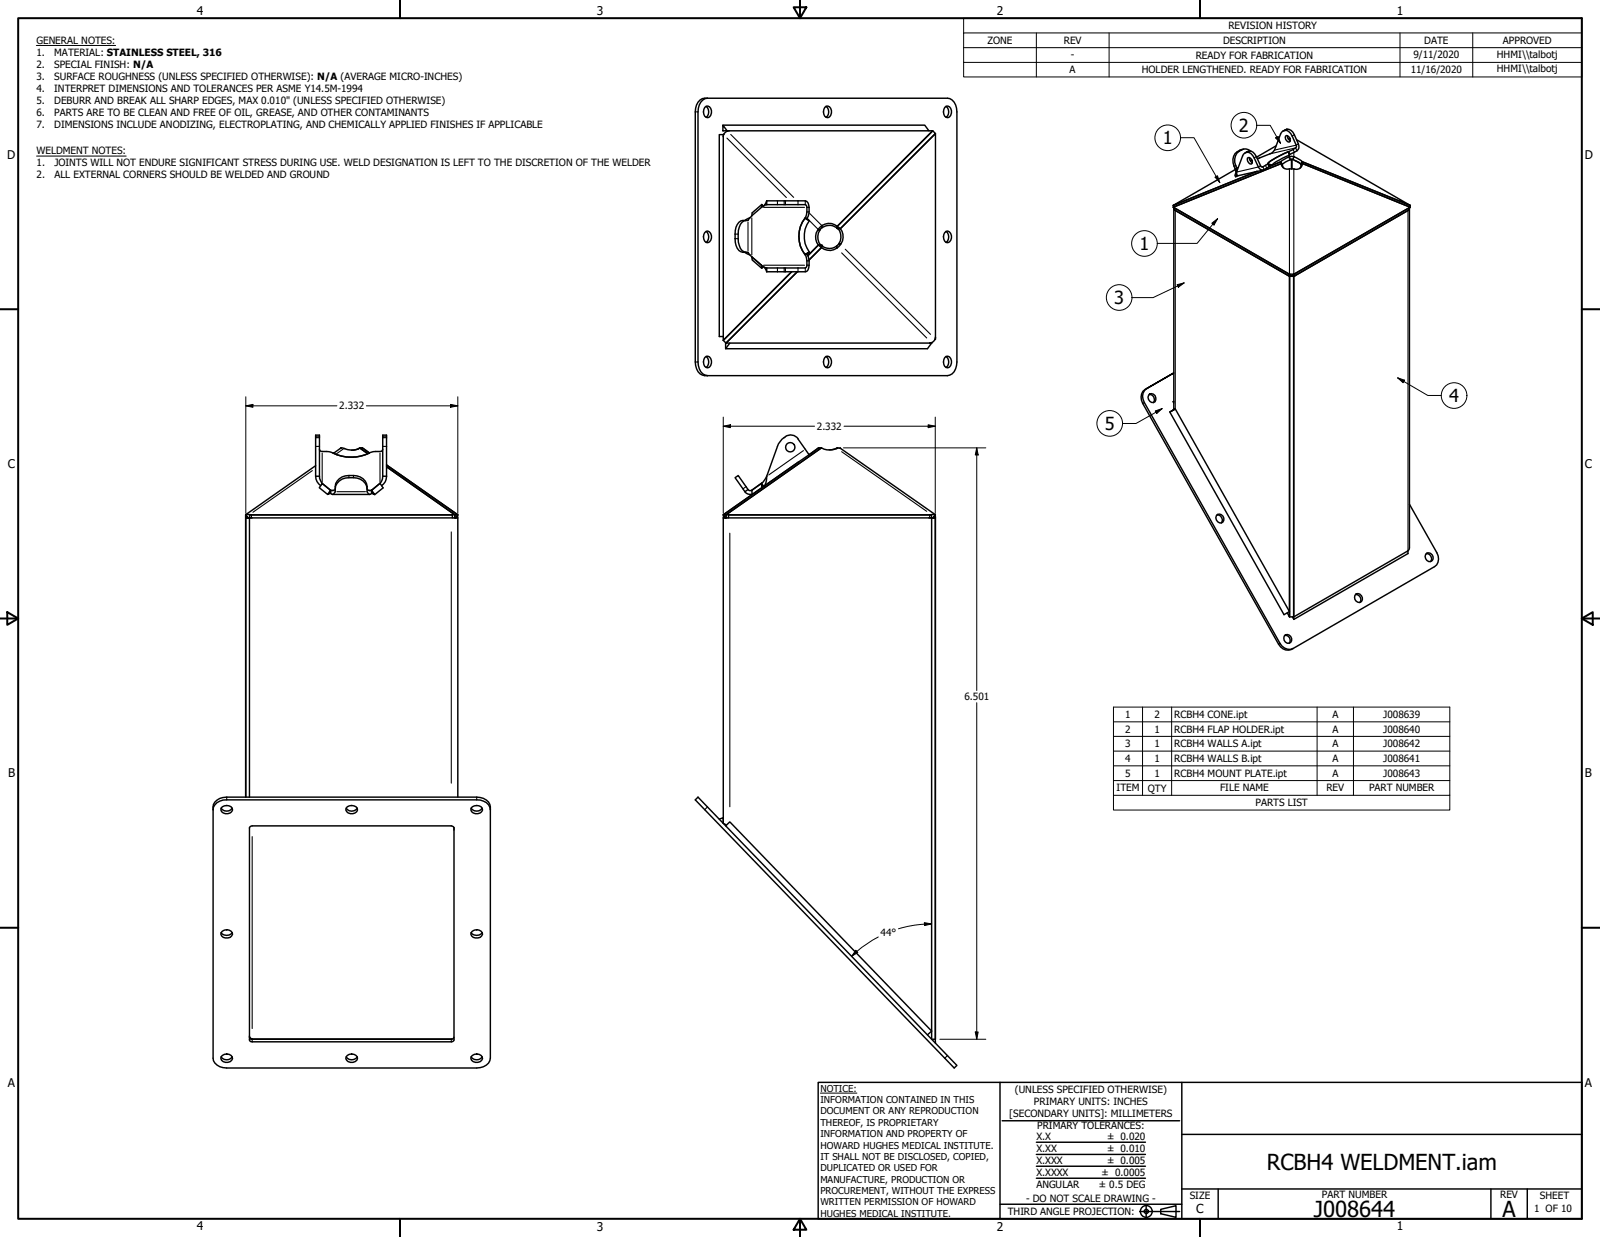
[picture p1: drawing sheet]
<svg xmlns="http://www.w3.org/2000/svg" width="559mm" height="432mm" viewBox="0 0 559 432" stroke-linecap="round" stroke-linejoin="round" font-family="sans-serif">
<!-- layer: Visible (ANSI) -->
<g fill="none" stroke="#000" stroke-width=".51">
<path d="M244.5 34.9l.8-.5 .8-.1h84.8a4.2 4.2 0 0 1 3.3 4.8v87.3a4.2 4.2 0 0 1-3.3 4.7h-84.8a4.2 4.2 0 0 1-3.3-4.7v-87.3a5.3 5.3 0 0 1 1.7-4.2zM246.1 37.5l.5-.4a1.97 1.97 0 0 1 1.8 1.1 1.97 1.97 0 0 1-.2 2.1l-1 .8a2.22 2.22 0 0 1-1.1-3.6zM246.6 37.1a2.49 2.49 0 0 1 0 3.9M247.1 34.3a4.2 4.2 0 0 0-3.3 4.8v87.3a4.2 4.2 0 0 0 3.3 4.7M288 37.5l.5-.4a1.97 1.97 0 0 1 1.8 1.1 1.97 1.97 0 0 1-.2 2.1l-1 .8a2.22 2.22 0 0 1-1.1-3.6zM288.5 37.1a2.38 2.38 0 0 1 0 3.9M329.9 37.5l.6-.4a1.97 1.97 0 0 1 1.7 1.1 1.97 1.97 0 0 1-.2 2.1l-1 .8a2.22 2.22 0 0 1-1.1-3.6zM330.4 37.1a2.38 2.38 0 0 1 0 3.9M252.5 43.7l1.4 2h-1.4zM252.5 43.7h70.5l1.4 2M252.6 47h-1.4v70.5h1.4M252.6 47.7v71.1"/>
<path d="M252.8 46.9l-.2 .8M253.9 45.7l-.1 .1M253.9 45.7v.1M254.6 45.7l-1 .3a1.92 1.92 0 0 0-1 1.7M254.6 45.7h71.2l-33.4 33.3M254.6 45.7l-.7 .1M431.4 58.9l.3 1.2M431.4 59.2l-21.6 12.5M432 58.7l-.1 1.2-.1-.1-.5 1.4 .2 .5M432 58.7l-.6 .2M434.3 52.1a4 4 0 0 0-3.3 5.9l.4 .9M434.8 53.4a2.16 2.16 0 0 1 3.5 .4l2.1 4.4h.7l.9-.5a28.8 28.8 0 0 1 9.6-5.5l.9-.6 .3-.5a12.1 12.1 0 0 0-2.6-5.1 1.84 1.84 0 0 0-3 .8l-2.1 5.6-.6 .7-4.6 2-.9 .1"/>
<path d="M435.7 55.2l.3-.2a1.39 1.39 0 0 1 1.2 .8 1.39 1.39 0 0 1-.2 1.5 1.66 1.66 0 0 1-1.3-2.1zM436.4 55a1.82 1.82 0 0 0 1 1.8M436.8 52.8a3.7 3.7 0 0 0-4.1 0 3.7 3.7 0 0 0-1.5 3.9l.8 2M439 59.8l-29.2 11.9M442.8 57.1l1.4 .6-1 .4zM443.2 58.1l-.2 .3a2.43 2.43 0 0 1-3.1 .5 16.3 16.3 0 0 0-3-5.3 1.82 1.82 0 0 0-2.9 .9l-2.1 5.6 .3 1.2 9-1.9M445.6 50.9l-6.8 4M447.4 56.5l.1-.2a5.2 5.2 0 0 1 4.5-1.6l2.8 1.8M447.4 56.5l.5 1M447.4 56.5l-4.2 1.7M447.4 56.5l.1 .6M447.5 57.1a2.2 2.2 0 0 0 2.8 1.9h1.6a2.2 2.2 0 0 0 3-1.9"/>
<path d="M447.5 57.1l.4 .4M447.5 57.1l-37.7 15.2v-.6M447.9 57.5l.3 1.1M447.9 57.5l-.4-.4-37.7 15.2 .3 .5M448.1 45.8l.7-.5a2.29 2.29 0 0 1 3.3 1.8l1.4 3.1a2 2 0 0 1-1.4 2.9l-1.7 .8M448.9 47.6l.4-.3a1.45 1.45 0 0 1 1 2.3 1.64 1.64 0 0 1-1.4-2zM449.6 47.4a1.99 1.99 0 0 0 1.1 1.7M449.9 48.5h.1M450 53l.3 1.2zM450.3 54.2l-4.5 2.2-1.6 1.3M450.5 48.2l-.5 .3M451.1 55.6v3.3"/>
<path d="M452.1 55.9l2.2 1.4M452.8 48.8l39.7 22.9-37.7-15.2M454.3 57.3a5.7 5.7 0 0 0-3.5-1.6l-3 1.7M454.3 57.3v.1M454.3 57.4l.2 .2M454.3 57.3l.2 .2M454.5 57.6l-.4 1.1M454.5 57.6l.4-.5 37.6 15.2-.4 .5M454.8 56.5l-.5 .8M454.8 56.5l37.7 15.2v.6l-37.6-15.2M454.8 56.5l.1 .6M454.9 57.1l-.4 .5"/>
<path d="M260.5 77a4.1 4.1 0 0 0-2.7 4.7 6.3 6.3 0 0 0 2 6.2l.7 .2M262 75.9l-1.8 1.1M262.6 75.3l-1.4 1.7h-1.7a4.1 4.1 0 0 0-2.8 4.7 7.8 7.8 0 0 0 1.4 5.7l1.4 .7h1.7l1.4 1.6 3.3 2.9M265.9 72.4l-3.3 2.9M266.1 71.4l-3.4 2.9-.1 1M267.8 71.4l13.7 .2a5.8 5.8 0 0 1-1.3 5.9 10.9 10.9 0 0 0 1.3 12l.2 .7a2.97 2.97 0 0 1-.5 3.3h-13.4M267.8 70.1h13.4a2.05 2.05 0 0 1 1.4 2.3 5.9 5.9 0 0 1-.7 3.8M267.8 70.1l-.6 1.2-.8 .8-.3-.7-.2 1M267.8 71.4l-1.9 1M267.8 70.1v1.3M281.1 76.2h.8l.7 .9zM282.6 77.1a9.3 9.3 0 0 0 0 10.8"/>
<path d="M292.4 79a4.7 4.7 0 0 0-6.1 .4 4.7 4.7 0 0 0-.5 6.1M292.4 79.7a4.1 4.1 0 0 0-5.7 .1 4.1 4.1 0 0 0-.1 5.7M292.4 79l33.4-33.3 .9 .9-33.2 33.2h-.8M292.4 79.7l.3 .1h-.3M292.4 79v.8M292.4 79l1.1 .8M292.7 79.8a4.1 4.1 0 0 1-.1 5.7 4.1 4.1 0 0 1-5.7 .2M292.7 79.8h.8M293.5 79.8a4.7 4.7 0 0 1-.4 6.2 4.7 4.7 0 0 1-6.2 .4M293.5 79.8l33.2-33.2v71.1M410 72.6l.5 .9 39.8 23 .6-.4-.5 .4h1.4l-.5-.4 .6 .4 39.8-23 .6-.9M410 72.7v70.3"/>
<path d="M410.1 72.8l-.3-.5 40.5 23.4M410.1 72.8h.2M431.9 60.8l-.4 .9 .8-.4M491.9 72.8l.6-.5-40.6 23.4M492.3 72.7l-.2 119.1-.4 .5-39.9 23M246.1 81.2l.5-.4a1.68 1.68 0 0 1 1.9 2.3 1.5 1.5 0 0 1-1.9 1.5 2.51 2.51 0 0 1-.5-3.4zM246.6 80.8a2.49 2.49 0 0 1 0 3.8M260.2 88.1l1.8 .9M265.9 92.6l1.9 .9M265.9 92.6l.2 1.1 .3-.7 .8 .7 .6 1.2M265.9 92.6l-3.3-2.9 .1 1 3.4 3M267.8 93.5v1.4"/>
<path d="M276.5 94.9l-23.9 23.9M281.1 88.8l1.5-.9-.7 .9zM281.9 88.8a5.9 5.9 0 0 1-.2 5.9l-13.9 .2M285.8 85.5h.8M285.8 85.5l-3.7 3.8M285.8 85.5l1.1 .9M286.9 85.7l-.3-.2 .3 .2M286.9 85.7v.7M286.9 86.4l-4.3 4.3M329.9 81.2l.6-.4a1.68 1.68 0 0 1 1.8 2.3 1.5 1.5 0 0 1-1.8 1.5 2.51 2.51 0 0 1-.6-3.4zM330.4 80.8a2.38 2.38 0 0 1 0 3.8M450.3 95.7l.5 .4"/>
<path d="M450.3 95.7h1.6M450.3 96.5v118.8l-.7-1.4M450.4 95.7v.7l.3-.3M450.4 95.7l-40.1-23.1v.7l.2 .2 39.9 22.9M450.4 95.7l.3 .4M450.4 96.5v118.8M450.7 96.1h.7M451.4 96.1h.1M451.8 95.7l40.1-23.1-.2 .9-39.5 22.8-.4 .1-.3-.3M451.8 95.7v119.6M451.8 95.7l-.3 .4M451.9 95.7l-.5 .4"/>
<path d="M252.6 118.8l1 1M253.6 119.8l24.8-24.9-24.8 24.9h71.1M253.6 119.8l-.2 1.9h70.5l1.5-1.9M254.9 119.8l-1.5 1.9M325.5 119.6l-.8 .2M326.7 117.7l-.1 .7-.5 .7-1.4 .7M326.7 117.7l-.2 .8M246.1 124.8l.5-.4a1.97 1.97 0 0 1 1.8 1.1 1.97 1.97 0 0 1-.2 2.1l-1 .8a2.22 2.22 0 0 1-1.1-3.6zM246.6 124.5a2.49 2.49 0 0 1 0 3.8M288 124.8l.5-.4a1.97 1.97 0 0 1 1.8 1.1 1.97 1.97 0 0 1-.2 2.1l-1 .8a2.22 2.22 0 0 1-1.1-3.6zM288.5 124.5a2.38 2.38 0 0 1 0 3.8M329.9 124.8l.6-.4a1.97 1.97 0 0 1 1.7 1.1 1.97 1.97 0 0 1-.2 2.1l-1 .8a2.22 2.22 0 0 1-1.1-3.6z"/>
<path d="M330.4 124.5a2.38 2.38 0 0 1 0 3.8M399.2 136.6l10.8-6.4-9.5 5.4a3.4 3.4 0 0 0-.8 4.9l47.3 84.1a3.6 3.6 0 0 0 4.6 1.8 3.5 3.5 0 0 1-5.1-1.5l-47.4-84.1a4 4 0 0 1 .1-4.2zM401.3 137.7a1.75 1.75 0 0 1 1.7 .9 1.75 1.75 0 0 1-.2 1.9M401.5 137.5a1.64 1.64 0 0 1 2.1 .9 1.64 1.64 0 0 1-.8 2.1 1.75 1.75 0 0 1-1.7-1 1.75 1.75 0 0 1 .4-2zM111.6 156.8l.5 .7 .4 .1a7.7 7.7 0 0 1 5.2 1.2 14.7 14.7 0 0 0 11.9-.9l3.6-.4 .5-.7M118.9 156.5l-2.4 1.7M119.1 156.4l-.2 .1M119.1 156.3v.1M119.1 156.3h.1M125.7 156.4a6.9 6.9 0 0 1-6.2-.1l-.6 .2M125.7 156.4l2.8 2M125.7 156.4l.9-.1 2.4 1.8"/>
<path d="M126.4 156.3l-3.6 .9M271.5 155.8l-3.7 10.4M273.9 152.7l-1.4 1.4-1 1.7M274.3 152.4a3.2 3.2 0 0 1 4.5 .8M274.3 152.5l-.4 .3M278.7 153.2l3.9 5.6M282.5 158.6l.1 .1M282.6 158.8l-3.8 2.6M285.9 156.4h.7M286.9 156.3a7 7 0 0 0 6.1 0l.6 .2M286.9 156.3l-33.3 23.4v1.1v-1.1l71.7-.1M286.9 156.3l-1.1 .1-3.2 2.4"/>
<path d="M286.9 156.3l-33.3 23.4h-1M292.4 156.3l-1.8 .7h-1M292.4 156.3v.2M292.4 156.3l.3 .1M293.4 156.4l.2 .1M293.6 156.5l33 23.1M408.6 143.8l1.9-1.1zM410 140.2h-.3l.3 .5M410 140.1l-.3 .1M410.5 142.7l39.8 70.8-1.9 1.1-39.8-70.8M85.8 179.8l.8 1M85.8 179.8h.1"/>
<path d="M85.8 179.8v1M85.9 179.8v1M85.9 179.8l.7 1M87.2 179.6l71.7 .1v1.1v-1.1l-23.9-16.8 23.9 16.8h1M87.2 179.8h70.8v1M87.2 179.6v1.2M110.2 162.6l-24.3 17h1.3M110.2 166.2a4.1 4.1 0 0 0 1.8 3.3M110.2 166.2h1.4M110.2 166.2v-14.3h1.4v14.3M111.6 166.2v.8l.9 1.7M112.5 168.7l2.9 2.4"/>
<path d="M112.5 168.7v.1M115.4 172.2l.9 .4 .8-1a4.5 4.5 0 0 1 4.8-5.6 5.4 5.4 0 0 1 6.1 2.8l.2 2.8 .8 1 .8-.4M115.4 171.1v1.1M115.4 171.1v1.1l-1 .4zM115.4 171.1l-2.9-2.3-1 1.4 2.9 2.4M116.1 172.6h13.1M117.1 170.6a4.4 4.4 0 0 1 4.8-3.8 5.4 5.4 0 0 1 6.1 2.8l.2 1M117.1 170.9l-.8 .4-.9-.2M128.2 170.9l.8 .4 .8-.2M129.8 171.1v1.1M129.8 171.1l1.1 1.6-1.1-.5zM132.7 168.7l-2.9 2.4"/>
<path d="M132.7 168.7l1.1 1.6-2.9 2.4M133.7 166.2h1.3M133.7 166.2a3.5 3.5 0 0 1-1 2.5M133.7 166.2v-14.3h1.3v14.3M135 162.3l24.9 17.4-.9 1M135 166.2a3.8 3.8 0 0 1-1.7 3.3M159.8 179.8v1h-1.2M252.6 179.7l.8 1.1M252.7 179.8v1h1.2M260.2 171.6a2.35 2.35 0 0 0 2.5 .9M261.2 170.9l-3.4-4.9-1.1 .8 3.5 4.8M261.2 170.9l-1 .7"/>
<path d="M265.9 168.7l-3.3 2.4a.99 .99 0 0 1-1.4-.2M265.9 168.7l.8 1.2M265.9 168.7l-3.3 2.4 .1 1.6M266.7 169.9l-.8-1.2 .2 1.6M267.8 166.2l-1.3 2.1-.6 .4M267.8 166.2a4.9 4.9 0 0 1-1.1 3.7M278.8 161.4l-26.2 18.3 .8 1.1M278.8 161.4l-26.2 18.3M325.3 179.6h1.3M325.3 179.6v.2M326.5 179.8l-.7 .9M326.5 179.8l.1 1"/>
<path d="M326.5 179.8h.1M326.6 179.6l-.8 1.1M326.6 179.6v.2M326.6 179.8v1M425 179.8a1.75 1.75 0 0 1 1.7 .9 1.75 1.75 0 0 1-.2 1.9M425.3 179.6a1.63 1.63 0 0 1 2 .9 1.63 1.63 0 0 1-.8 2.1 1.72 1.72 0 0 1-1.7-1.1 1.72 1.72 0 0 1 .5-1.9zM492.3 176l9.5 17a3.6 3.6 0 0 1-.8 4.8l-49.4 28.6M85.8 180.8h2.3M85.9 180.8l-.1 97.5 .1-97.5h1.2M86.6 180.7h.6M86.9 180.7l-.2 .1M253.4 180.7v.1"/>
<path d="M254.4 180.8v-1h70.9v1M324.4 180.8h2.3v182l-.1-182h-1.2M325.3 180.7h.5M325.6 180.7l.2 .1M491.7 192.3v.9l-39.8 23M498.1 193.3a1.72 1.72 0 0 1 1.6 .9 1.72 1.72 0 0 1-.1 1.8M498.3 193.1a1.6 1.6 0 0 1 2.1 .9 1.6 1.6 0 0 1-.8 2 1.67 1.67 0 0 1-1.7-1 1.67 1.67 0 0 1 .4-1.9zM450.3 215.3h1.5M451.4 215.3l.5 .9-.1-.9M473.5 207.5a1.75 1.75 0 0 1 1.6 1 1.75 1.75 0 0 1-.2 1.8M473.6 207.3a1.63 1.63 0 0 1 2 .9 1.63 1.63 0 0 1-.7 2.1 1.72 1.72 0 0 1-1.7-1 1.72 1.72 0 0 1 .4-2zM448.5 222.1a1.54 1.54 0 0 1 2.3 .2 1.54 1.54 0 0 1-.5 2.2 1.73 1.73 0 0 1-1.8-2.4z"/>
<path d="M448.8 221.8a1.67 1.67 0 0 1 1.6 .9 1.67 1.67 0 0 1-.2 1.8M75.1 280a5.1 5.1 0 0 1 4.1-1.7h87.3a4.3 4.3 0 0 1 4.8 3.4v87.7a4.3 4.3 0 0 1-4.8 3.4h-87.3a4.3 4.3 0 0 1-4.8-3.4v-87.7l.1-.9zM87.1 278.3v-97.5h72.8v97.5M242.8 279.2l1-.9 90.4 93.6-1 .9zM74.4 282.6a4.2 4.2 0 0 1 4.8-3.4h87.3a4.2 4.2 0 0 1 4.8 3.4M77.2 282.1a2.35 2.35 0 0 0 3.9 0M77.7 281.6a2.2 2.2 0 0 1 3.5 1.2 2.24 2.24 0 0 1-2 1.3 2.24 2.24 0 0 1-2-1.3v-.7zM120.9 282.1a2.35 2.35 0 0 0 3.9 0M121.3 281.6a2.63 2.63 0 0 1 3.5 .5 2.02 2.02 0 0 1-1.4 2 2.02 2.02 0 0 1-2.3-.8l-.3-.5zM158.6 288.9l-.2 74.4-.8 .4h-69.5l-.9-.4v-74.6l.9-.4h69.5l.8 .4 .2 .3M164.5 282.1a2.35 2.35 0 0 0 3.9 0M165 281.6a2.2 2.2 0 0 1 3.5 1.2 2.24 2.24 0 0 1-2 1.3 2.24 2.24 0 0 1-2-1.3v-.7z"/>
<path d="M251.2 285.9l1.4-.5v2v-106.6h72.8v182h1.2l.1 1.3M252.7 287.5l1 .5M253.4 288.3l1.5-1.4 70.5 73-1.5 1.4M77.2 325.6a2.44 2.44 0 0 0 3.9 0M77.7 325.1a2.15 2.15 0 0 1 3.5 1 2.24 2.24 0 0 1-2 1.3 2.24 2.24 0 0 1-2-1.3v-.5zM164.5 325.6a2.44 2.44 0 0 0 3.9 0M165 325.1a2.15 2.15 0 0 1 3.5 1 2.24 2.24 0 0 1-2 1.3 2.24 2.24 0 0 1-2-1.3v-.5zM77.2 368.9a2.35 2.35 0 0 0 3.9 0M77.7 368.4a2.14 2.14 0 0 1 3.5 1.2 2.24 2.24 0 0 1-2 1.3 2.24 2.24 0 0 1-2-1.3v-.7zM87.1 361.8l1 1M87.1 362.1l.5 .5 .5 .2M87.4 362.6l.7 .2"/>
<path d="M88.1 362.8h69.7zM120.9 368.9a2.35 2.35 0 0 0 3.9 0M121.3 368.4a2.14 2.14 0 0 1 3.5 1.2 2.23 2.23 0 0 1-2 1.3 2.23 2.23 0 0 1-2-1.3zM158.6 362.1l-.2 .3-.8 .4M164.5 368.9a2.35 2.35 0 0 0 3.9 0M165 368.4a2.14 2.14 0 0 1 3.5 1.2 2.24 2.24 0 0 1-2 1.3 2.24 2.24 0 0 1-2-1.3v-.7z"/>
<circle cx="276" cy="156.1" r="1.62"/>
</g>
<!-- layer: Visible Narrow (ANSI) -->
<g fill="none" stroke="#000" stroke-width=".38">
<path d="M242.9 39.1h.8M253.9 48.2l20.7 20.8M255.2 46.9l22 22M431.6 57.8l-.6 .2M432 59.7l-.2 .1M432.5 58.4l-.5 .3M432.8 52.8l-.7 .2M433.6 52.3l-.6 .2M436.3 52.7l-1 .5M437.1 55.8l-.5 .2M437.4 56.6l-.2 .1M438.8 54.7l-.8 .4"/>
<path d="M439.9 55.1l-.7 .5M440.2 57.8l-.7 .5-7.6 1.8M440.8 58.3l.3-.1 .4 1M442 57.7l.4 1M442.8 57.1l.4 1M449.3 45.1l-.7 .5M449.5 45.1l-.7 .4M450 53l.4 .9M450.1 54.8l.4 1M450.3 54v.7l.5 1M450.3 48.3v.7M450.3 59v36.7"/>
<path d="M451.6 52.2l.5 .9M451.9 53.2v1.5l-.5 1M451.9 59v36.7M452 54.7l-.5 1M452.1 47.1l-.8 .4M452.9 52.6l-.4-1-9 2.1M453.5 50.2l-.8 .5-7.6 1.7M261.2 77.5v10M262.6 76.1v12.9M266.7 72.4h14.3M271.5 70.2v1.2M273.9 70.2v1.2"/>
<path d="M274.3 70.2v1.2M278.7 70.2v1.2M281.1 76.2h.7M281.2 70.2v1.2M281.8 74h.7M281.8 72.4h.7M282.3 76.6l3.3 3.3M282.8 74.5l4 4M287 78.8v.7M287.1 78.7v.7M410.5 73.5v69.2M491.7 73.5v118.8"/>
<path d="M256.7 81.7h1M256.7 83.3h1M266.7 92.6h14.3M271.5 93.6v1.2M273.9 93.6v1.2M274.3 93.6v1.2M278.7 93.6v1.2M281.1 88.8h.7M281.2 93.6v1.2M281.8 91.1h.7M281.8 92.6h.7M285.6 80.4h.7"/>
<path d="M285.8 80.1h.6M292.2 86v.7M292.3 85.9v.7M292.9 85.3h.7M293.1 85h.7M293.9 88.3l29.8 29.7M295.2 87l29.8 29.7M450 95.5v.7M452.2 95.5v.8M242.9 126.4h.8M400.5 135.6l-.6 .4M110.3 152.5h1.2"/>
<path d="M110.3 152.8h1.2M110.3 155.8h1.2M112.5 158.2v10M120.1 156.6l-2.7 1.9M125.2 156.7h.1M132.7 158.2v10M133.7 152.5h1.2M133.7 152.8h1.2M133.7 155.8h1.2M280.6 157.3l-12.1 8.5M293.9 157.7l29.8 20.8M399.7 140.5l-.6 .3"/>
<path d="M87.8 179.7v1M109.1 164.3l-20.8 14.5M115.5 171.1h1.1M117.7 171.6h9.9M121.9 166v.7M123.4 166v.7M128.6 171.1h1.1M260.5 169.9l-1 .7M324.7 179.7v1M157.6 185.7v87.7M254.9 186.1v95.5M447 224.6l-.5 .3"/>
<path d="M79.2 278.3v.8M166.5 278.3v.8M88.1 292v67M247 281.7l-.8 .9M88.1 362.8v.9M157.6 362.8v.9M330.8 368.5l-.8 .9"/>
</g>
<!-- layer: Visible (ANSI) -->
<circle cx="286.9" cy="85.7" r=".25" fill="#000"/>
<!-- layer: Visible Narrow (ANSI) -->
<g fill="#000">
<circle cx="491.7" cy="73.5" r=".19"/>
<circle cx="125.4" cy="156.5" r=".19"/>
</g>
<!-- layer: Symbol (ANSI) -->
<g fill="none" stroke="#000" stroke-width=".35">
<path d="M12.7 15.9h27.7M336.5 11.5v-5.2h215.9v5.2M336.5 16.6h215.9M361.9 11.5v15.4M387.3 11.5v15.4M488.9 11.5v15.4M514.3 11.5v15.4M552.4 11.5h-215.9v5.1M552.4 11.5v15.4h-215.9v-10.3M336.5 21.8h215.9M12.8 54.5h31.3M412.3 48.1h4.7l9 15.7"/>
<path d="M438.9 43.8h4.7l3.6 6.2M445.5 48.1l.9-.5 .8 2.4zM423.2 77.9l2.1-1.6-1.3 2.2zM424.4 61.8l.8-.5 .8 2.5zM425.3 76.3l-7.2 8.7h-13.9M411.1 99.4l2.5-.7-2.1 1.6zM413.6 98.7l-10.9 5.2h-7.3M488.1 131.9l2.4 .8-.5 .9zM488.1 131.9l10.6 6.1h4.7M403.5 143.4l2.4-.8-1.9 1.7zM405.9 142.6l-9.2 5.2h-4.7M388.9 252h117.4"/>
<path d="M388.9 257h117.4M399 246.8v30.8M409.2 246.8v30.8M460 246.8v30.8M472.7 246.8v30.8M388.9 272.5h117.4v-25.7h-117.4v30.8M388.9 277.6v5.2h117.4v-5.2M388.9 262.2h117.4M388.9 267.3h117.4M506.3 272.5v5.1h-117.4"/>
<circle cx="407.8" cy="48.1" r="4.5"/>
<circle cx="434.4" cy="43.7" r="4.5"/>
<circle cx="399.7" cy="85" r="4.5"/>
<circle cx="390.9" cy="103.9" r="4.5"/>
<circle cx="507.8" cy="138.1" r="4.5"/>
<circle cx="387.6" cy="147.8" r="4.5"/>
</g>
<!-- layer: Border (ANSI) -->
<g fill="none" stroke="#000" stroke-width=".7">
<path d="M6.3 6.3h546.1v419.1h-546.1zM139.7 0v6.3M277.2 2.5h4.4l-2.2 3.8zM279.4 0v6.3M419.1 0v6.3M0 107.9h6.3M552.4 107.9h6.4M0 215.9h6.3M2.5 213.7l3.8 2.2-3.8 2.2zM552.4 215.9l3.9-2.2v4.4zM552.4 215.9h6.4M0 323.8h6.3"/>
<path d="M552.4 323.8h6.4M139.7 425.4v6.4M279.4 425.4l2.2 3.9h-4.4zM279.4 425.4v6.4M419.1 425.4v6.4"/>
</g>
<!-- layer: Title (ANSI) -->
<g fill="none" stroke="#000" stroke-width=".51">
<path d="M285.8 377.8h266.6v47.6h-266.6zM349.2 377.8v47.6M412.7 377.8v47.6M350 391.2h62M361.9 398.7h38.1M412.7 396h139.7M361.9 411.3h38.1M361.9 407.1h38.1M361.9 403h38.1M412.7 415h139.7M425.4 415v10.4M520.7 415v10.4"/>
<path d="M533.4 415v10.4M349.2 420.4h63.5M398 422.9h14M400.3 420.6v4.6M405.4 422.1l5.3-1.2v4l-5.3-1.2z"/>
<circle cx="400.3" cy="422.9" r="2.06"/>
<circle cx="400.3" cy="422.9" r=".73"/>
</g>
<path d="M286.5 381.6h12.8" fill="none" stroke="#000" stroke-width=".35"/>
<!-- layer: Dimension (ANSI) -->
<g fill="none" stroke="#000" stroke-width=".35">
<path d="M85.9 138.5v40.7M159.9 138.5v40.7M85.9 141.7l2.4-.5v1zM85.9 141.7h31.8M128 141.7h31.9M157.4 141.2l2.5 .5-2.5 .5zM252.6 148.8l2.5-.5v1zM252.6 148.8h31.9M252.6 145.6v33.6M294.6 156.3h49.7M294.8 148.8h31.8M324.2 148.3l2.4 .5-2.4 .5z"/>
<path d="M326.6 145.6v33.6M341.1 156.3l.5 2.5h-1zM341.1 156.3v84.7M341.1 245.3v117.5M298.9 331.7l.7 .8-2.2 1.3zM299.3 332.1l-1.9 1.7M306.8 327.1l-3.9 2.3-3.6 2.7M322.8 322.1l2.6 .4-2.5 .6zM325.4 322.5l-6.2 .5-5.4 1.2M328.2 362.8h16.1M340.6 360.2h1l-.5 2.6z"/>
</g>
<g fill="#000">
<path d="M85.9 141.7l2.4-.5v1z" fill-rule="evenodd"/>
<path d="M157.4 141.2l2.5 .5-2.5 .5z" fill-rule="evenodd"/>
<path d="M252.6 148.8l2.5-.5v1z" fill-rule="evenodd"/>
<path d="M324.2 148.3l2.4 .5-2.4 .5z" fill-rule="evenodd"/>
<path d="M341.1 156.3l.5 2.5h-1z" fill-rule="evenodd"/>
<path d="M298.9 331.7l.7 .8-2.2 1.3z" fill-rule="evenodd"/>
<path d="M322.8 322.1l2.6 .4-2.5 .6z" fill-rule="evenodd"/>
<path d="M340.6 360.2h1l-.5 2.6z" fill-rule="evenodd"/>
</g>
<!-- layer: Symbol (ANSI) -->
<g fill="#000">
<path d="M445.5 48.1l.9-.5 .8 2.4z" fill-rule="evenodd"/>
<path d="M423.2 77.9l2.1-1.6-1.3 2.2z" fill-rule="evenodd"/>
<path d="M424.4 61.8l.8-.5 .8 2.5z" fill-rule="evenodd"/>
<path d="M411.1 99.4l2.5-.7-2.1 1.6z" fill-rule="evenodd"/>
<path d="M488.1 131.9l2.4 .8-.5 .9z" fill-rule="evenodd"/>
<path d="M403.5 143.4l2.4-.8-1.9 1.7z" fill-rule="evenodd"/>
</g>
<g font-size="7.7">
<text x="442.4" y="408.3">RCBH4 WELDMENT.iam</text>
<text x="458.9" y="424.8">J008644</text>
<text x="524.7" y="424.7">A</text>
</g>
<g font-size="6.3">
<text x="432.7" y="46.1">2</text>
<text x="406.1" y="50.4">1</text>
<text x="398" y="87.2">1</text>
<text x="389.1" y="106.2">3</text>
<text x="506.2" y="140.3">4</text>
<text x="385.8" y="150.1">5</text>
</g>
<text font-size="4.3" x="417.8" y="423.5">C</text>
<g font-size="4.2">
<text x="68.7" y="5.3">4</text>
<text x="208.4" y="5.3">3</text>
<text x="348.1" y="5.3">2</text>
<text x="487.8" y="5.3">1</text>
<text x="2.5" y="55.5">D</text>
<text x="553.5" y="55.5">D</text>
<text x="2.8" y="163.4">C</text>
<text x="553.5" y="163.4">C</text>
<text x="2.9" y="271.4">B</text>
<text x="553.5" y="271.4">B</text>
<text x="2.8" y="379.3">A</text>
<text x="553.5" y="379.3">A</text>
<text x="68.7" y="429.5">4</text>
<text x="208.4" y="429.6">3</text>
<text x="348.1" y="429.6">2</text>
<text x="487.8" y="429.5">1</text>
</g>
<g font-size="3.5">
<text x="429" y="10.2">REVISION HISTORY</text>
<text x="12.7" y="15.3">GENERAL NOTES:</text>
<text x="344.9" y="15.3">ZONE</text>
<text x="371.5" y="15.3">REV</text>
<text x="427.2" y="15.3">DESCRIPTION</text>
<text x="497.4" y="15.3">DATE</text>
<text x="524.9" y="15.3">APPROVED</text>
<text x="12.7" y="19.5">1.</text>
<text x="12.7" y="23.7">2.</text>
<text x="18.9" y="19.5">MATERIAL: STAINLESS STEEL, 316</text>
<text x="18.9" y="23.7">SPECIAL FINISH: N/A</text>
<text x="374" y="20.3">-</text>
<text x="417.6" y="20.4">READY FOR FABRICATION</text>
<text x="493.6" y="20.3">9/11/2020</text>
<text x="522.8" y="20.1">HHMI\\talbotj</text>
<text x="12.7" y="27.8">3.</text>
<text x="18.9" y="27.8">SURFACE ROUGHNESS (UNLESS SPECIFIED OTHERWISE): N/A (AVERAGE MICRO-INCHES)</text>
<text x="373.6" y="25.6">A</text>
<text x="398.8" y="25.6">HOLDER LENGTHENED. READY FOR FABRICATION</text>
<text x="492.7" y="25.4">11/16/2020</text>
<text x="522.8" y="25.3">HHMI\\talbotj</text>
<text x="12.7" y="32">4.</text>
<text x="18.9" y="32">INTERPRET DIMENSIONS AND TOLERANCES PER ASME Y14.5M-1994</text>
<text x="12.7" y="36.2">5.</text>
<text x="12.7" y="40.4">6.</text>
<text x="18.9" y="36.2">DEBURR AND BREAK ALL SHARP EDGES, MAX 0.010&quot; (UNLESS SPECIFIED OTHERWISE)</text>
<text x="18.9" y="40.4">PARTS ARE TO BE CLEAN AND FREE OF OIL, GREASE, AND OTHER CONTAMINANTS</text>
<text x="12.7" y="44.6">7.</text>
<text x="18.9" y="44.6">DIMENSIONS INCLUDE ANODIZING, ELECTROPLATING, AND CHEMICALLY APPLIED FINISHES IF APPLICABLE</text>
<text x="12.8" y="53.9">WELDMENT NOTES:</text>
<text x="12.8" y="58">1.</text>
<text x="19" y="58">JOINTS WILL NOT ENDURE SIGNIFICANT STRESS DURING USE. WELD DESIGNATION IS LEFT TO THE DISCRETION OF THE WELDER</text>
<text x="12.8" y="62.2">2.</text>
<text x="19" y="62.2">ALL EXTERNAL CORNERS SHOULD BE WELDED AND GROUND</text>
<text x="118.5" y="142.9">2.332</text>
<text x="285.3" y="150.1">2.332</text>
<text x="336.8" y="244.5">6.501</text>
<text x="393" y="250.6">1</text>
<text x="403.2" y="250.7">2</text>
<text x="410.1" y="250.7">RCBH4 CONE.ipt</text>
<text x="465.3" y="250.6">A</text>
<text x="483.1" y="250.7">J008639</text>
<text x="393" y="255.8">2</text>
<text x="403.2" y="255.8">1</text>
<text x="410.1" y="255.8">RCBH4 FLAP HOLDER.ipt</text>
<text x="465.3" y="255.8">A</text>
<text x="483.1" y="255.8">J008640</text>
<text x="393" y="260.9">3</text>
<text x="403.2" y="260.9">1</text>
<text x="410.1" y="260.9">RCBH4 WALLS A.ipt</text>
<text x="465.3" y="260.9">A</text>
<text x="483.1" y="260.9">J008642</text>
<text x="393" y="266.1">4</text>
<text x="403.2" y="266.1">1</text>
<text x="410.1" y="266.1">RCBH4 WALLS B.ipt</text>
<text x="465.3" y="266.1">A</text>
<text x="483.1" y="266.1">J008641</text>
<text x="393" y="271.1">5</text>
<text x="403.2" y="271.2">1</text>
<text x="410.1" y="271.2">RCBH4 MOUNT PLATE.ipt</text>
<text x="465.3" y="271.1">A</text>
<text x="483.1" y="271.2">J008643</text>
<text x="390" y="276.3">ITEM</text>
<text x="400.9" y="276.4">QTY</text>
<text x="426.1" y="276.3">FILE NAME</text>
<text x="438.5" y="281.4">PARTS LIST</text>
<text x="463.2" y="276.3">REV</text>
<text x="478.2" y="276.3">PART NUMBER</text>
<text x="307.5" y="326.7">44°</text>
<text x="354.5" y="381.6">(UNLESS SPECIFIED OTHERWISE)</text>
<text x="352.5" y="390">[SECONDARY UNITS]: MILLIMETERS</text>
<text x="361.1" y="385.8">PRIMARY UNITS: INCHES</text>
<text x="362.3" y="394.1">PRIMARY TOLERANCES:</text>
<text x="361.9" y="397.9">X.X</text>
<text x="386.7" y="398">± 0.020</text>
<text x="361.9" y="402.1">X.XX</text>
<text x="361.9" y="406.3">X.XXX</text>
<text x="386.7" y="402.1">± 0.010</text>
<text x="386.7" y="406.3">± 0.005</text>
<text x="361.9" y="410.5">X.XXXX</text>
<text x="384.7" y="410.5">± 0.0005</text>
<text x="358.4" y="419.7">- DO NOT SCALE DRAWING -</text>
<text x="361.9" y="414.6">ANGULAR</text>
<text x="383.8" y="414.7">± 0.5 DEG</text>
<text x="415.5" y="418.4">SIZE</text>
<text x="461.6" y="418.3">PART NUMBER</text>
<text x="523.9" y="418.3">REV</text>
<text x="537.8" y="418.4">SHEET</text>
<text x="352" y="424.2">THIRD ANGLE PROJECTION:</text>
<text x="535.7" y="423.2">1 OF 10</text>
</g>
<g font-size="3.3">
<text x="286.5" y="381.1">NOTICE:</text>
<text x="286.5" y="385">INFORMATION CONTAINED IN THIS</text>
<text x="286.5" y="389">DOCUMENT OR ANY REPRODUCTION</text>
<text x="286.5" y="392.9">THEREOF, IS PROPRIETARY</text>
<text x="286.5" y="396.9">INFORMATION AND PROPERTY OF</text>
<text x="286.5" y="400.9">HOWARD HUGHES MEDICAL INSTITUTE.</text>
<text x="286.5" y="404.9">IT SHALL NOT BE DISCLOSED, COPIED,</text>
<text x="286.5" y="408.9">DUPLICATED OR USED FOR</text>
<text x="286.5" y="412.8">MANUFACTURE, PRODUCTION OR</text>
<text x="286.5" y="416.8">PROCUREMENT, WITHOUT THE EXPRESS</text>
<text x="286.5" y="420.8">WRITTEN PERMISSION OF HOWARD</text>
<text x="286.5" y="424.8">HUGHES MEDICAL INSTITUTE.</text>
</g>
</svg>
